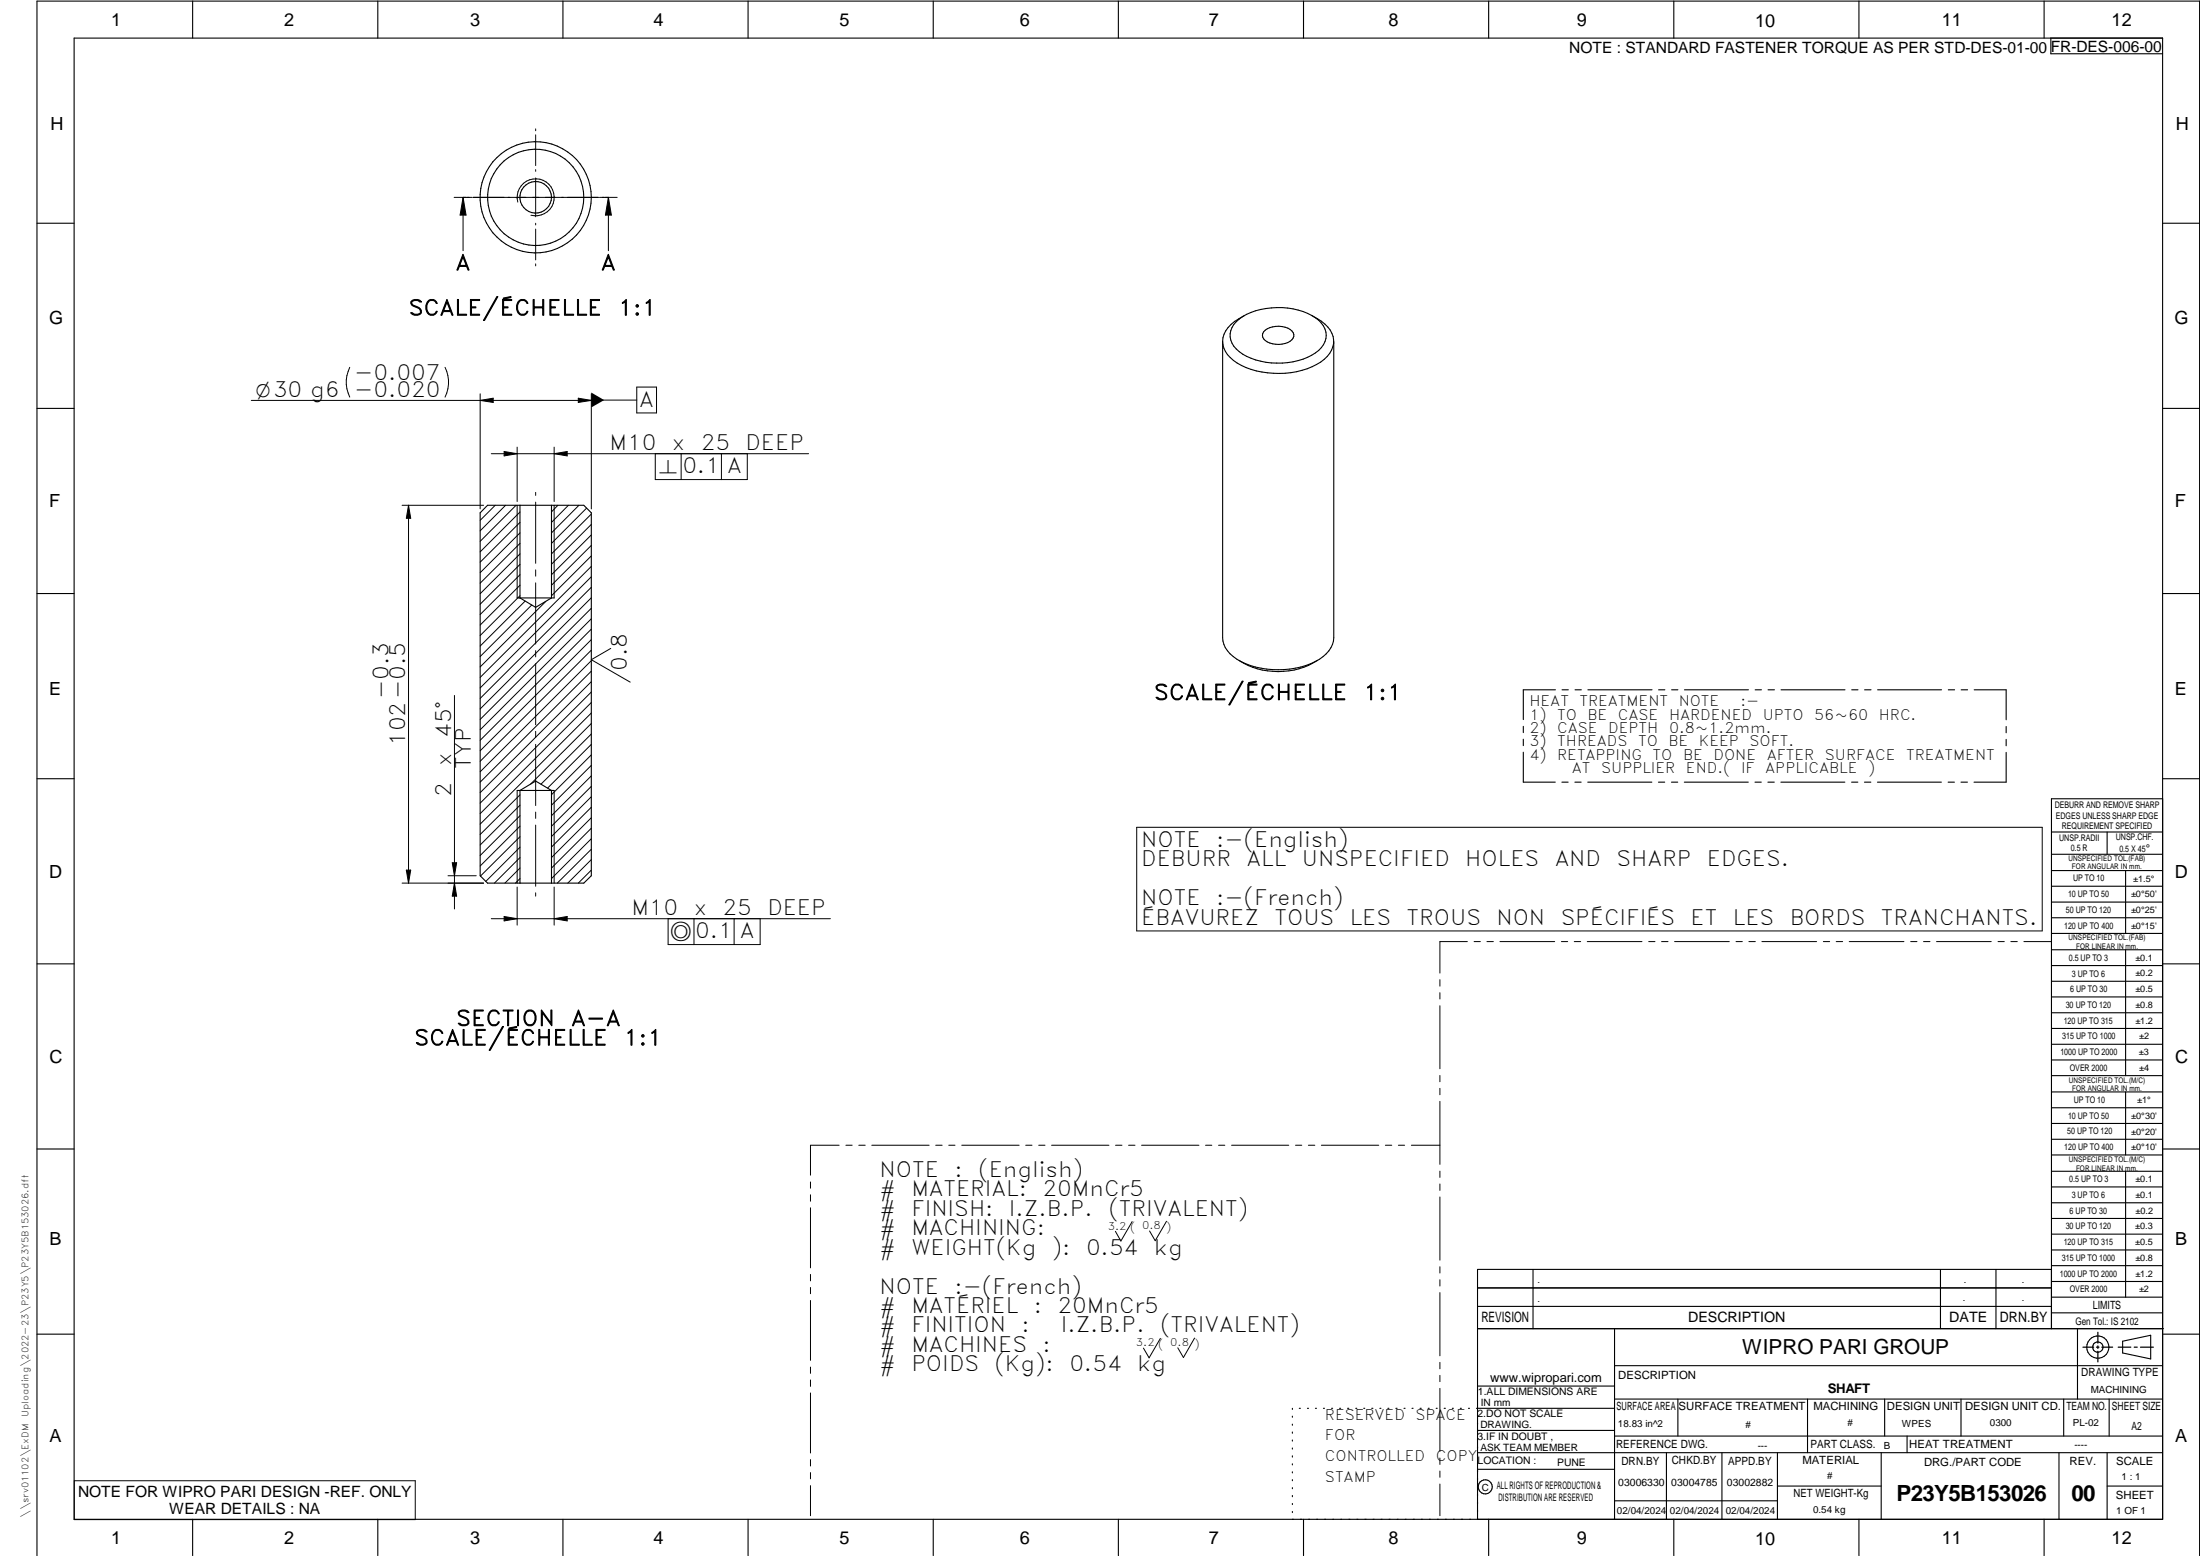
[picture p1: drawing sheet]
<svg xmlns="http://www.w3.org/2000/svg" width="594mm" height="420mm" viewBox="0 0 594 420" stroke-linecap="round" stroke-linejoin="round" font-family="sans-serif">
<g fill="none" stroke="#000" stroke-width=".3">
<path d="M20 10.3h564v400h-564zM52 .3v10M102 .3v10M152 .3v10M202 .3v10M252 .3v10M302 .3v10M352 .3v10M402 .3v10M452 .3v10M502 .3v10M552 .3v10"/>
<path d="M553.8 10.3v4.2h30.2M10 60.3h10M584 60.3h10M333.8 86.9a16.8 16.8 0 0 1 12.5-3.8 15.4 15.4 0 0 1 10.5 4.1 5.2 5.2 0 0 1-1.6 8.1 19.8 19.8 0 0 1-19.6 .3 5.6 5.6 0 0 1-2.9-7.2zM336 85.3a9.7 9.7 0 0 0-5.8 5.9v1M341.2 89.6a6 6 0 0 1 7.7-.2 1.71 1.71 0 0 1-.5 2.8 6.1 6.1 0 0 1-7.2-.7 1.57 1.57 0 0 1 0-1.9zM354.3 85.3a10.1 10.1 0 0 1 5.7 5.6 6.6 6.6 0 0 1-3.4 6.9 23.2 23.2 0 0 1-22.5 .2 7.3 7.3 0 0 1-3.9-5.8M360.2 92.2v80a7.9 7.9 0 0 1-5 6.4 23.6 23.6 0 0 1-21.2-.6 7.5 7.5 0 0 1-3.8-5.8v-80M10 110.3h10M584 110.3h10M131.6 136.4h26l2.1 2.1v98l-2.1 2h-26l-1.9-2v-98zM140.4 136.4v25.1l4.2 2.5 4.3-2.5v-25.1"/>
<path d="M10 160.3h10M139.7 161.5h9.9M355.8 178.3a20 20 0 0 1-21.2 0M584 160.3h10M411.3 196.1v1.7M411.3 199.6v1.7M420 186.3h-8.7v8M421.8 186.3h1.7M425.3 186.3h1.7M428.8 186.3h17.3M447.9 186.3h1.7M451.4 186.3h1.7"/>
<path d="M454.9 186.3h17.2M474 186.3h1.7M477.4 186.3h1.8M480.9 186.3h17.3M500 186.3h1.7M503.5 186.3h1.7M507 186.3h17.3M526.1 186.3h1.7M529.6 186.3h1.7M533.1 186.3h8.6v8.1M541.7 196.2v1.7M541.7 199.6v1.8"/>
<path d="M10 210.3h10M149.6 213.4h-9.9M411.3 203.1v8.1h8.7M421.8 211.2h1.7M425.3 211.2h1.7M428.7 211.2h17.4M447.8 211.2h1.7M451.4 211.2h1.6M454.8 211.2h17.3M473.9 211.2h1.7M477.4 211.2h1.7M480.9 211.2h17.3"/>
<path d="M500 211.2h1.7M503.5 211.2h1.7M507 211.2h17.2M526.1 211.2h1.7M529.5 211.2h1.8M541.7 203.2v8h-8.6M584 215.7h-30v143.1M584 210.3h10M140.4 238.5v-25.1l4.2-2.5 4.3 2.5v25.1M554 224.7h30M554 230.7h30M554 235.1h30"/>
<path d="M554 239.3h30M569 224.7v6M574 235.1v17M554 243.6h30M554 247.8h30M554 252.1h30M554 256.5h30M574 256.5v33.9M10 260.3h10M554 260.7h30M554 265h30M554 269.2h30"/>
<path d="M554 273.5h30M554 277.7h30M584 260.3h10M554 282h30M554 286.2h30M554 290.4h30M554 294.9h30M554 299.1h30M574 294.9v17M10 310.3h10M554 303.4h30M554 307.6h30"/>
<path d="M554 311.9h30M554 316.3h30M574 316.3v34M584 310.3h10M554 320.5h30M554 324.8h30M554 329h30M554 333.2h30M554 337.5h30M399 358.8h185.2M399 352.8h155M399 347.8h155"/>
<path d="M414 342.8v16M436 358.8v51.5M524 342.8v16M539 342.8v16M554 341.8h30M554 346h30M554 350.3h30M554 354.5h30M554 342.8h-155v67.5M561 358.8v19M10 360.3h10M399 374.3h37"/>
<path d="M436 377.8h148M453.1 377.8v10M488.1 377.8v14.5M508.9 377.8v10M529.5 377.8v10M557.3 377.8v10M569.5 377.8v10M573.2 362.2l7.6-1.6v6.3l-7.6-1.6zM584 368.8h-148M584 360.3h10M349 380.3v.3M349 382.4v.3"/>
<path d="M349 384.6v.3M349 386.7v.3M349 388.8v.3M349 391v.3M349 393.1v.3M349 395.3v.3M349 397.4v.3M349 399.5v.3M350.9 380.3h.2M353.1 380.3h.2M355.2 380.3h.3M357.4 380.3h.3"/>
<path d="M359.6 380.3h.3M361.7 380.3h.3M363.9 380.3h.3M366.1 380.3h.3M368.3 380.3h.2M370.4 380.3h.3M372.6 380.3h.3M374.8 380.3h.3M376.9 380.3h.4M379.1 380.3h.3M381.3 380.3h.3M383.4 380.3h.4"/>
<path d="M385.6 380.3h.3M387.8 380.3h.3M390 380.3h.3M392.2 380.3h.3M394.3 380.3h.3M396.5 380.3h.3M398.7 380.3h37.3M399 396.7h37M399 392.3h185M399 386.2h37M436 387.8h148M450 392.3v18"/>
<path d="M465 392.3v18M480 392.3v18M508 392.3v18M515 387.8v4.5M556 392.3v18M569 392.3v18M52 410.3v9.7M102 410.3v9.7M152 410.3v9.7M202 410.3v9.7M252 410.3v9.7M302 410.3v9.7"/>
<path d="M349 401.7v.3M349 403.8v.4M349 406v.3M349 408.1v.3M352 410.3v9.7M402 410.3v9.7M436 405.3h44M452 410.3v9.7M480 401.3h28M502 410.3v9.7M552 410.3v9.7M569 401.3h15"/>
<path d="M10 420v-419.7h584v419.7"/>
<circle cx="144.6" cy="53.3" r="13"/>
<circle cx="144.7" cy="53.3" r="4.3"/>
<circle cx="144.7" cy="53.3" r="15"/>
<circle cx="566.5" cy="363.7" r="1.39"/>
<circle cx="566.5" cy="363.8" r="3"/>
<circle cx="401.1" cy="401.5" r="1.9"/>
</g>
<g fill="none" stroke="#000" stroke-width=".27">
<path d="M144.6 34.8v.5M144.6 36.4v8.3M122.6 53.3h4.8M125 53.3l.9 4.8h-1.7zM125 53.3v14.4M127.7 53.3h33.9M139.8 54.6a5 5 0 0 1 4.4-6.3 5 5 0 0 1 5.5 5.4 5 5 0 0 1-6.3 4.4M144.6 45.8v.5M144.6 48v10.5M161.9 53.3h4.8M164.3 53.3l.8 4.8h-1.6zM164.3 53.3v14.4"/>
<path d="M144.6 60.3v.4M144.6 61.8v8.4M144.6 71.2v.6M94.4 99.2a9 9 0 0 0 0 8M120.2 99.2a9 9 0 0 1 0 8M67.9 108.1h91.8M129.7 108.1l3.5-.6v1.2zM129.7 106.3v31.1M156.2 107.5l3.5 .6-3.5 .6zM159.7 106.3v31.1M159.7 108h12.3M172 104.5h5.3v7h-5.3z"/>
<path d="M108.6 136.4h22M110.3 136.4v102.1M110.3 136.4l.6 3.6h-1.2zM132.7 122.5h85.6M133.7 136.4l-4 4.1M136.1 121.9l3.6 .6-3.6 .6zM136.5 136.4l-6.8 6.9M139.4 136.4l-9.7 9.8M139.7 120.7v14.7M139.7 136.4v25.1M140.4 138.3l-10.7 10.7M144.6 133v.8"/>
<path d="M144.6 135.6v16.5M149.6 122.5l3.6-.6v1.2zM149.6 120.7v14.7M149.6 136.4v25.1M150.7 136.4l-1.8 1.8M153.5 136.4l-4.6 4.7M156.3 136.4l-7.4 7.5M158.4 137.2l-9.5 9.5M159.7 138.8l-10.8 10.8M176.9 122.5v7h24.9v-7M183.9 122.5v7M194.8 122.5v7"/>
<path d="M140.4 158l-10.7 10.8M140.4 149.6l-10.7 10.7M140.4 152.4l-10.7 10.8M140.4 155.2l-10.7 10.7M140.4 141.1l-10.7 10.7M140.4 143.9l-10.7 10.7M140.4 146.7l-10.7 10.8M144.6 153.9v1.7M144.6 157.4v16.5M159.7 153l-30 29.9M159.7 155.7l-30 30.1M159.7 158.6l-30 30"/>
<path d="M159.7 141.6l-10.8 10.8M159.7 144.4l-10.8 10.8M159.7 147.3l-10.8 10.7M159.7 150.1l-10.8 10.8M140.4 160.9l-10.7 10.7M141.8 162.3l-12.1 12.2M143.6 163.4l-13.9 13.9M144.6 175.7v1.7M144.6 179.2v16.5M147.4 162.4l-17.7 17.7M159.7 161.4l-30 30M159.7 164.3l-30 30"/>
<path d="M159.7 167.1l-30 30M159.7 169.9l-30 30M159.7 172.7l-30 30M159.7 175.6l-30 30M159.7 178.4l-30 30M164.9 175.1l-5.2 3 10.5 6.1M122.7 187.8v57.6M144.6 197.5v1.7M159.7 198.2l-13.6 13.6M159.7 195.4l-16.4 16.3M159.7 181.2l-30 30M159.7 184.1l-30 29.9"/>
<path d="M159.7 186.9l-30 30M159.7 189.7l-30 30M159.7 192.5l-30 30M139.7 213.4v25.1M140.4 217.4l-10.7 10.8M140.4 214.6l-10.7 10.7M144.6 201v16.5M144.6 219.3v1.7M149.6 213.4v25.1M159.7 206.7l-10.8 10.7M159.7 209.5l-10.8 10.8M159.7 212.3l-10.8 10.8"/>
<path d="M159.7 215.1l-10.8 10.8M159.7 218l-10.8 10.7M159.7 201l-11.8 11.8M159.7 203.8l-10.8 10.8M108.6 238.5h22M109.7 234.9h1.2l-.6 3.6zM121 236.5h7.6M122.1 233h1.2l-.6 3.5zM122.7 238.5l.6 3.5h-1.2zM139.7 239.5v10.3M140.4 234.4l-4.1 4.1M140.4 237.2l-1.2 1.3"/>
<path d="M140.4 228.8l-9.2 9.2M140.4 231.6l-6.9 6.9M140.4 225.9l-10.7 10.7M140.4 220.3l-10.7 10.7M140.4 223.1l-10.7 10.7M144.6 222.8v16.5M149.6 239.5v10.3M159.7 220.8l-10.8 10.8M159.7 223.6l-10.8 10.8M159.7 226.5l-10.8 10.7M159.7 229.3l-9.2 9.2M159.7 232.1l-6.4 6.4"/>
<path d="M159.7 234.9l-3.5 3.6M307 223.4h244.5v28h-244.5zM132.7 248.1h91.5M136.1 247.5l3.6 .6-3.6 .6zM144.6 241.1v.9M149.6 248.1l3.6-.6v1.2zM180.4 248.1v7h24.9v-7M187.4 248.1v7M198.2 248.1v7M396.2 254.3h-7.4v8.5M398.1 254.3h1.6M401.5 254.3h1.8"/>
<path d="M405 254.3h14.8M421.6 254.3h1.7M425.1 254.3h1.7M428.6 254.3h14.8M445.2 254.3h1.7M448.7 254.3h1.7M452.2 254.3h14.8M468.8 254.3h1.7M472.3 254.3h1.7M475.8 254.3h14.8M492.4 254.3h1.7M495.8 254.3h1.8"/>
<path d="M499.4 254.3h14.7M516 254.3h1.6M519.4 254.3h1.8M522.9 254.3h14.8M539.5 254.3h1.7M543 254.3h1.7M546.5 254.3h7.4M388.8 264.5v1.8M388.8 268.1v1.6M388.8 271.6v17M388.8 290.4v1.7M388.8 293.9v1.7"/>
<path d="M388.8 297.4v17M218.9 319.2v1.6M226.6 309.2h-7.7v8.1M228.4 309.2h1.7M231.9 309.2h1.7M235.4 309.2h15.5M252.7 309.2h1.7M256.2 309.2h1.7M259.7 309.2h15.5M277 309.2h1.7M280.5 309.2h1.7M284 309.2h15.5"/>
<path d="M301.2 309.2h1.8M304.8 309.2h1.7M308.3 309.2h15.5M325.5 309.2h1.7M329.1 309.2h1.6M332.6 309.2h15.4M349.8 309.2h1.7M353.3 309.2h1.7M356.8 309.2h15.5M374.1 309.2h1.7M377.6 309.2h1.7M381.1 309.2h7.7"/>
<path d="M388.8 316.2v1.7M388.8 319.7v1.7M218.9 322.6v1.8M218.9 326.1v16.2M305.7 329.9l-3 5.2-1.5-2.6M315 329.8l-3.1 5.2-1.5-2.6M388.8 323.2v17.1M218.9 344.1v1.8M218.9 347.6v1.7M218.9 351.2v16.1M388.8 342.1v1.6M388.8 345.6v1.7"/>
<path d="M388.8 349v17.1M218.9 369.1v1.7M218.9 372.6v1.8M218.9 376.1v16.2M313.3 361.4l-3 5.2-1.5-2.6M322.6 361.3l-3 5.3-1.6-2.7M388.8 367.9v1.7M388.8 371.4v1.7M388.8 374.9v17M20.1 399.8h92v10.5h-92zM218.9 394.1v1.8M218.9 397.6v1.7"/>
<path d="M388.8 393.7v1.7M388.8 397.2v1.7M218.9 401.2v8.1M388.8 400.7v8.6"/>
</g>
<path d="M566.5 359.7v3M562.5 363.8h2.9M566.1 363.8h.7M566.5 363.4v.7M566.5 364.9v2.8M567.6 363.8h2.9M572 363.8h3.4M576.3 363.8h.8M578 363.8h3.5" fill="none" stroke="#000" stroke-width=".34"/>
<g fill="#000">
<path d="M125 53.3l.9 4.8h-1.7zM164.3 53.3l.8 4.8h-1.6zM129.7 108.1l3.5-.6v1.2zM156.2 107.5l3.5 .6-3.5 .6zM159.7 106l3.4 2-3.4 2zM110.3 136.4l.6 3.6h-1.2zM136.1 121.9l3.6 .6-3.6 .6zM149.6 122.5l3.6-.6v1.2zM109.7 234.9h1.2l-.6 3.6zM122.1 233h1.2l-.6 3.5zM122.7 238.5l.6 3.5h-1.2zM136.1 247.5l3.6 .6-3.6 .6z"/>
<path d="M149.6 248.1l3.6-.6v1.2z"/>
</g>
<g font-size="6">
<text x="512.1" y="405.2">P23Y5B153026</text>
<text x="559.4" y="405.2">00</text>
</g>
<g font-size="5.7">
<text x="123" y="72.9">A</text>
<text x="162.3" y="72.9">A</text>
<text x="110.4" y="85.1">SCALE/ÉCHELLE</text>
<text x="166.9" y="85.1">1:1</text>
<text x="95.7" y="102.7">-0.007</text>
<text x="172.6" y="109.8">A</text>
<text x="164.6" y="121.6">M10</text>
<text x="181.4" y="121.6">x</text>
<text x="189.2" y="121.6">25</text>
<text x="201.3" y="121.6">DEEP</text>
<text x="184.3" y="127.8">0.1 A</text>
<text x="169.3" y="181.1" transform="rotate(-90 169.3 181.1)">0.8</text>
<text x="104.9" y="188.8" transform="rotate(-90 104.9 188.8)">-0.3</text>
<text x="311.6" y="189">SCALE/ÉCHELLE</text>
<text x="368.1" y="189">1:1</text>
<text x="109.4" y="201.4" transform="rotate(-90 109.4 201.4)">102-0.5</text>
<text x="121.8" y="199.2" transform="rotate(-90 121.8 199.2)">45°</text>
<text x="121.8" y="207" transform="rotate(-90 121.8 207)">x</text>
<text x="127.1" y="207.6" transform="rotate(-90 127.1 207.6)">TYP</text>
<text x="121.8" y="215.1" transform="rotate(-90 121.8 215.1)">2</text>
<text x="308.2" y="228.6">NOTE</text>
<text x="308.2" y="233.9">DEBURR</text>
<text x="328.4" y="228.6">:-(English)</text>
<text x="336.6" y="233.9">ALL</text>
<text x="351.5" y="233.9">UNSPECIFIED</text>
<text x="395.7" y="233.9">HOLES</text>
<text x="419.8" y="233.9">AND</text>
<text x="436.5" y="233.9">SHARP</text>
<text x="460.9" y="233.9">EDGES.</text>
<text x="308.2" y="244.4">NOTE</text>
<text x="328.4" y="244.4">:-(French)</text>
<text x="170.5" y="247.2">M10</text>
<text x="187.3" y="247.2">x</text>
<text x="195.1" y="247.2">25</text>
<text x="207.2" y="247.2">DEEP</text>
<text x="308.2" y="249.6">ÉBAVUREZ</text>
<text x="344.2" y="249.6">TOUS</text>
<text x="364.5" y="249.6">LES</text>
<text x="379.8" y="249.6">TROUS</text>
<text x="404.1" y="249.6">NON</text>
<text x="421.5" y="249.6">SPÉCIFIÉS</text>
<text x="456.5" y="249.6">ET</text>
<text x="467.9" y="249.6">LES</text>
<text x="483.3" y="249.6">BORDS</text>
<text x="507.9" y="249.6">TRANCHANTS.</text>
<text x="187.7" y="253.3">0.1 A</text>
<text x="123.2" y="277">SECTION</text>
<text x="154.2" y="277">A-A</text>
<text x="111.9" y="282.2">SCALE/ÉCHELLE</text>
<text x="168.4" y="282.2">1:1</text>
<text x="237.5" y="317.8">NOTE</text>
<text x="257.7" y="317.8">:</text>
<text x="264.1" y="317.8">(English)</text>
<text x="237.5" y="323">#</text>
<text x="246.1" y="323">MATERIAL:</text>
<text x="281.5" y="323">20MnCr5</text>
<text x="237.5" y="328.3">#</text>
<text x="246.1" y="328.3">FINISH:</text>
<text x="272.4" y="328.3">I.Z.B.P.</text>
<text x="299.3" y="328.3">(TRIVALENT)</text>
<text x="237.5" y="333.5">#</text>
<text x="246.1" y="333.5">MACHINING:</text>
<text x="237.5" y="338.8">#</text>
<text x="246.1" y="338.8">WEIGHT(Kg</text>
<text x="284" y="338.8">):</text>
<text x="293.3" y="338.8">0.54</text>
<text x="311.6" y="338.8">kg</text>
<text x="237.5" y="349.3">NOTE</text>
<text x="257.7" y="349.3">:-(French)</text>
<text x="237.5" y="354.5">#</text>
<text x="237.5" y="359.8">#</text>
<text x="246.1" y="359.8">FINITION</text>
<text x="246.1" y="354.5">MATÉRIEL</text>
<text x="275.8" y="359.8">:</text>
<text x="279.2" y="354.5">:</text>
<text x="285.6" y="354.5">20MnCr5</text>
<text x="286.4" y="359.8">I.Z.B.P.</text>
<text x="313.3" y="359.8">(TRIVALENT)</text>
<text x="237.5" y="365">#</text>
<text x="246.1" y="365">MACHINES</text>
<text x="281.5" y="365">:</text>
<text x="237.5" y="370.3">#</text>
<text x="246.1" y="370.3">POIDS</text>
<text x="268.5" y="370.3">(Kg):</text>
<text x="288.8" y="370.3">0.54</text>
<text x="307.1" y="370.3">kg</text>
</g>
<text font-size="5.6" x="470.5" y="365.5">WIPRO PARI GROUP</text>
<g font-size="5.4">
<text x="69.1" y="107.2">O30 g6 -0.020</text>
<text x="178" y="127.8">n</text>
<text x="181.1" y="253.3">a</text>
</g>
<g font-size="4.9">
<text x="30" y="6.9">1</text>
<text x="76.7" y="6.9">2</text>
<text x="127" y="6.9">3</text>
<text x="176.5" y="6.9">4</text>
<text x="226.7" y="6.9">5</text>
<text x="275.4" y="6.9">6</text>
<text x="326.4" y="6.9">7</text>
<text x="375" y="6.9">8</text>
<text x="425.8" y="6.9">9</text>
<text x="473.9" y="7.3">10</text>
<text x="524.3" y="6.9">11</text>
<text x="570.2" y="6.9">12</text>
<text x="13.6" y="35.1">H</text>
<text x="587.6" y="35.1">H</text>
<text x="13.2" y="87.5">G</text>
<text x="587.2" y="87.5">G</text>
<text x="13.2" y="137">F</text>
<text x="587.2" y="137">F</text>
<text x="13.2" y="187.6">E</text>
<text x="587.2" y="187.6">E</text>
<text x="13.2" y="237">D</text>
<text x="587.2" y="237">D</text>
<text x="13.4" y="287.1">C</text>
<text x="587.4" y="287.1">C</text>
<text x="13.4" y="336.2">B</text>
<text x="587.4" y="336.2">B</text>
<text x="13.4" y="389.3">A</text>
<text x="587.4" y="389.3">A</text>
<text x="30" y="416.9">1</text>
<text x="76.7" y="416.9">2</text>
<text x="127" y="416.9">3</text>
<text x="176.5" y="416.9">4</text>
<text x="226.7" y="416.9">5</text>
<text x="275.4" y="416.9">6</text>
<text x="326.4" y="416.9">7</text>
<text x="375" y="416.9">8</text>
<text x="425.8" y="416.9">9</text>
<text x="473.9" y="417.3">10</text>
<text x="524.3" y="416.9">11</text>
<text x="570.2" y="416.9">12</text>
</g>
<g font-size="4.2">
<text x="423.7" y="14.3">NOTE : STANDARD FASTENER TORQUE AS PER STD-DES-01-00</text>
<text x="553.8" y="14">FR-DES-006-00</text>
<text x="21.1" y="404.3">NOTE FOR WIPRO PARI DESIGN -REF. ONLY</text>
<text x="45.7" y="408.8">WEAR DETAILS : NA</text>
</g>
<g font-size="3.9">
<text x="413" y="190.8">HEAT</text>
<text x="426.5" y="190.8">TREATMENT</text>
<text x="453.3" y="190.8">NOTE</text>
<text x="470" y="190.8">:-</text>
<text x="413" y="194.4">1)</text>
<text x="413" y="198">2)</text>
<text x="420.5" y="194.4">TO</text>
<text x="420.5" y="198">CASE</text>
<text x="428.7" y="194.4">BE</text>
<text x="434.3" y="198">DEPTH</text>
<text x="436.9" y="194.4">CASE</text>
<text x="450.7" y="194.4">HARDENED</text>
<text x="450.7" y="198">0.8~1.2mm.</text>
<text x="476" y="194.4">UPTO</text>
<text x="489.9" y="194.4">56~60</text>
<text x="507.3" y="194.4">HRC.</text>
<text x="413" y="201.5">3)</text>
<text x="420.5" y="201.5">THREADS</text>
<text x="442.3" y="201.5">TO</text>
<text x="450.5" y="201.5">BE</text>
<text x="458.8" y="201.5">KEEP</text>
<text x="472.4" y="201.5">SOFT.</text>
<text x="413" y="205.1">4)</text>
<text x="420.5" y="205.1">RETAPPING</text>
<text x="424.5" y="208.7">AT</text>
<text x="432.3" y="208.7">SUPPLIER</text>
<text x="446.3" y="205.1">TO</text>
<text x="454.5" y="205.1">BE</text>
<text x="455.2" y="208.7">END.(</text>
<text x="462.7" y="205.1">DONE</text>
<text x="470.1" y="208.7">IF</text>
<text x="476.7" y="208.7">APPLICABLE</text>
<text x="477.1" y="205.1">AFTER</text>
<text x="492.8" y="205.1">SURFACE</text>
<text x="504.5" y="208.7">)</text>
<text x="514.8" y="205.1">TREATMENT</text>
<text x="400" y="357.1">REVISION</text>
<text x="455.9" y="357.1">DESCRIPTION</text>
<text x="526.4" y="357.1">DATE</text>
<text x="540" y="357.1">DRN.BY</text>
<text x="357.8" y="383.3">RESERVED</text>
<text x="382.3" y="383.3">SPACE</text>
<text x="357.8" y="388.9">FOR</text>
<text x="357.8" y="394.5">CONTROLLED</text>
<text x="387.8" y="394.5">COPY</text>
<text x="357.8" y="400">STAMP</text>
</g>
<text font-size="3.6" x="493.6" y="376.1">SHAFT</text>
<text font-size="3.5" x="402.4" y="373.3">www.wipropari.com</text>
<g font-size="3.1">
<text x="565.1" y="353.5">LIMITS</text>
<text x="562" y="371.7">DRAWING TYPE</text>
<text x="437" y="372.3">DESCRIPTION</text>
<text x="436.5" y="380.8">SURFACE AREA</text>
<text x="453.3" y="380.8">SURFACE TREATMENT</text>
<text x="489.7" y="380.8">MACHINING</text>
<text x="509.5" y="380.8">DESIGN UNIT</text>
<text x="530.6" y="380.8">DESIGN UNIT CD.</text>
<text x="558" y="380.6">TEAM NO.</text>
<text x="570.3" y="380.7">SHEET SIZE</text>
<text x="575.6" y="386.1">A2</text>
<text x="436.4" y="391.1">REFERENCE DWG.</text>
<text x="437.8" y="395.5">DRN.BY</text>
<text x="451.4" y="395.4">CHKD.BY</text>
<text x="466.6" y="395.5">APPD.BY</text>
<text x="486.7" y="395.4">MATERIAL</text>
<text x="488.9" y="390.9">PART CLASS.</text>
<text x="515.6" y="390.9">HEAT TREATMENT</text>
<text x="519.6" y="395.9">DRG./PART CODE</text>
<text x="558.9" y="395.5">REV.</text>
<text x="571.4" y="395.6">SCALE</text>
<text x="484.3" y="404.2">NET WEIGHT-Kg</text>
<text x="571.4" y="404.7">SHEET</text>
</g>
<text font-size="3" x="579.5" y="230.1">°</text>
<g font-size="2.8">
<text x="299.1" y="332.1">3.2 ( 0.8 )</text>
<text x="560.4" y="357.7">Gen Tol.: IS 2102</text>
<text x="306.7" y="363.6">3.2 ( 0.8 )</text>
<text x="399.1" y="376.6">1.ALL DIMENSIONS ARE</text>
<text x="399" y="382.7">2.DO NOT SCALE</text>
<text x="399" y="388.7">3.IF IN DOUBT ,</text>
<text x="399" y="395.4">LOCATION :</text>
<text x="420.5" y="396">PUNE</text>
<text x="404.2" y="402">ALL RIGHTS OF REPRODUCTION &amp;</text>
<text x="437" y="401.2">03006330</text>
<text x="451.3" y="401.2">03004785</text>
<text x="466.3" y="401.2">03002882</text>
<text x="404.7" y="405.4">DISTRIBUTION ARE RESERVED</text>
</g>
<g font-size="2.7">
<text x="564.6" y="376.2">MACHINING</text>
<text x="399.9" y="379.7">IN mm</text>
<text x="399.7" y="385.7">DRAWING.</text>
<text x="436.9" y="385.4">18.83 in^2</text>
<text x="471.4" y="385.5">#</text>
<text x="498.9" y="385">#</text>
<text x="513.6" y="385.3">WPES</text>
<text x="537.3" y="385.1">0300</text>
<text x="559.7" y="385.1">PL-02</text>
<text x="399.7" y="391.8">ASK TEAM MEMBER</text>
<text x="474.6" y="391.2">---</text>
<text x="508.7" y="391.2">B</text>
<text x="560.2" y="391.1">----</text>
<text x="493.4" y="399.5">#</text>
<text x="572.8" y="399.7">1 : 1</text>
<text x="400.1" y="402.5">C</text>
<text x="436.6" y="408.7">02/04/2024</text>
<text x="450.9" y="408.8">02/04/2024</text>
<text x="466" y="408.9">02/04/2024</text>
<text x="489.6" y="408.5">0.54 kg</text>
<text x="571.4" y="408.7">1 OF 1</text>
</g>
<g font-size="2.5">
<text x="554.9" y="218.3">DEBURR AND REMOVE SHARP</text>
<text x="555.2" y="221">EDGES UNLESS SHARP EDGE</text>
<text x="556.1" y="227.1">UNSP.RADII</text>
<text x="556.8" y="223.8">REQUIREMENT SPECIFIED</text>
<text x="571.4" y="226.9">UNSP.CHF.</text>
<text x="559.2" y="229.9">0.5 R</text>
<text x="572.3" y="230.1">0.5 X 45</text>
<text x="559.8" y="238">UP TO 10</text>
<text x="576.1" y="238.1">±1.5°</text>
<text x="558.5" y="242.2">10 UP TO 50</text>
<text x="575.5" y="242.3">±0°50'</text>
<text x="557.4" y="250.7">120 UP TO 400</text>
<text x="557.9" y="246.5">50 UP TO 120</text>
<text x="575.5" y="250.7">±0°15'</text>
<text x="575.5" y="246.5">±0°25'</text>
<text x="558.7" y="259.4">0.5 UP TO 3</text>
<text x="559.5" y="263.7">3 UP TO 6</text>
<text x="576.6" y="263.6">±0.2</text>
<text x="576.6" y="259.4">±0.1</text>
<text x="559" y="267.9">6 UP TO 30</text>
<text x="576.6" y="267.9">±0.5</text>
<text x="557.8" y="272.2">30 UP TO 120</text>
<text x="576.6" y="272.2">±0.8</text>
<text x="556.9" y="280.7">315 UP TO 1000</text>
<text x="557.3" y="276.4">120 UP TO 315</text>
<text x="576.6" y="276.4">±1.2</text>
<text x="577.7" y="280.7">±2</text>
<text x="556.4" y="284.9">1000 UP TO 2000</text>
<text x="577.6" y="284.9">±3</text>
<text x="558.9" y="289.2">OVER 2000</text>
<text x="577.7" y="289.3">±4</text>
<text x="560" y="297.9">UP TO 10</text>
<text x="577.1" y="297.9">±1°</text>
<text x="558.5" y="302.1">10 UP TO 50</text>
<text x="575.5" y="302.1">±0°30'</text>
<text x="557.4" y="310.6">120 UP TO 400</text>
<text x="558.2" y="306.3">50 UP TO 120</text>
<text x="575.5" y="310.6">±0°10'</text>
<text x="575.5" y="306.4">±0°20'</text>
<text x="558.8" y="319.2">0.5 UP TO 3</text>
<text x="559.4" y="323.4">3 UP TO 6</text>
<text x="576.6" y="319.2">±0.1</text>
<text x="576.6" y="323.5">±0.1</text>
<text x="558.9" y="327.7">6 UP TO 30</text>
<text x="576.7" y="327.7">±0.2</text>
<text x="557.8" y="332">30 UP TO 120</text>
<text x="576.6" y="332">±0.3</text>
<text x="556.8" y="340.5">315 UP TO 1000</text>
<text x="557.3" y="336.3">120 UP TO 315</text>
<text x="576.6" y="336.3">±0.5</text>
<text x="576.6" y="340.5">±0.8</text>
<text x="415.2" y="346.4">.</text>
<text x="530.3" y="346.5">.</text>
<text x="545.9" y="346.4">.</text>
<text x="556.2" y="344.7">1000 UP TO 2000</text>
<text x="576.6" y="344.7">±1.2</text>
<text x="415.2" y="351.5">.</text>
<text x="530" y="351.3">.</text>
<text x="545.9" y="351.4">.</text>
<text x="558.9" y="349">OVER 2000</text>
<text x="577.6" y="349">±2</text>
</g>
<g font-size="2.4">
<text x="7.7" y="382.7" transform="rotate(-90 7.7 382.7)">Uploading\2022-23\P23Y5\P23Y5B153026.dft</text>
<text x="7.7" y="409.8" transform="rotate(-90 7.7 409.8)">\\srv01102\ExDM</text>
</g>
<g font-size="2.1">
<text x="558.5" y="232.4">UNSPECIFIED TOL.(FAB)</text>
<text x="559.5" y="234.7">FOR ANGULAR IN mm.</text>
<text x="558.6" y="253.9">UNSPECIFIED TOL.(FAB)</text>
<text x="560.7" y="256.3">FOR LINEAR IN mm.</text>
<text x="558.7" y="292.3">UNSPECIFIED TOL.(M/C)</text>
<text x="559.6" y="294.7">FOR ANGULAR IN mm.</text>
<text x="558.7" y="313.7">UNSPECIFIED TOL.(M/C)</text>
<text x="560.6" y="316.1">FOR LINEAR IN mm.</text>
</g>
</svg>
